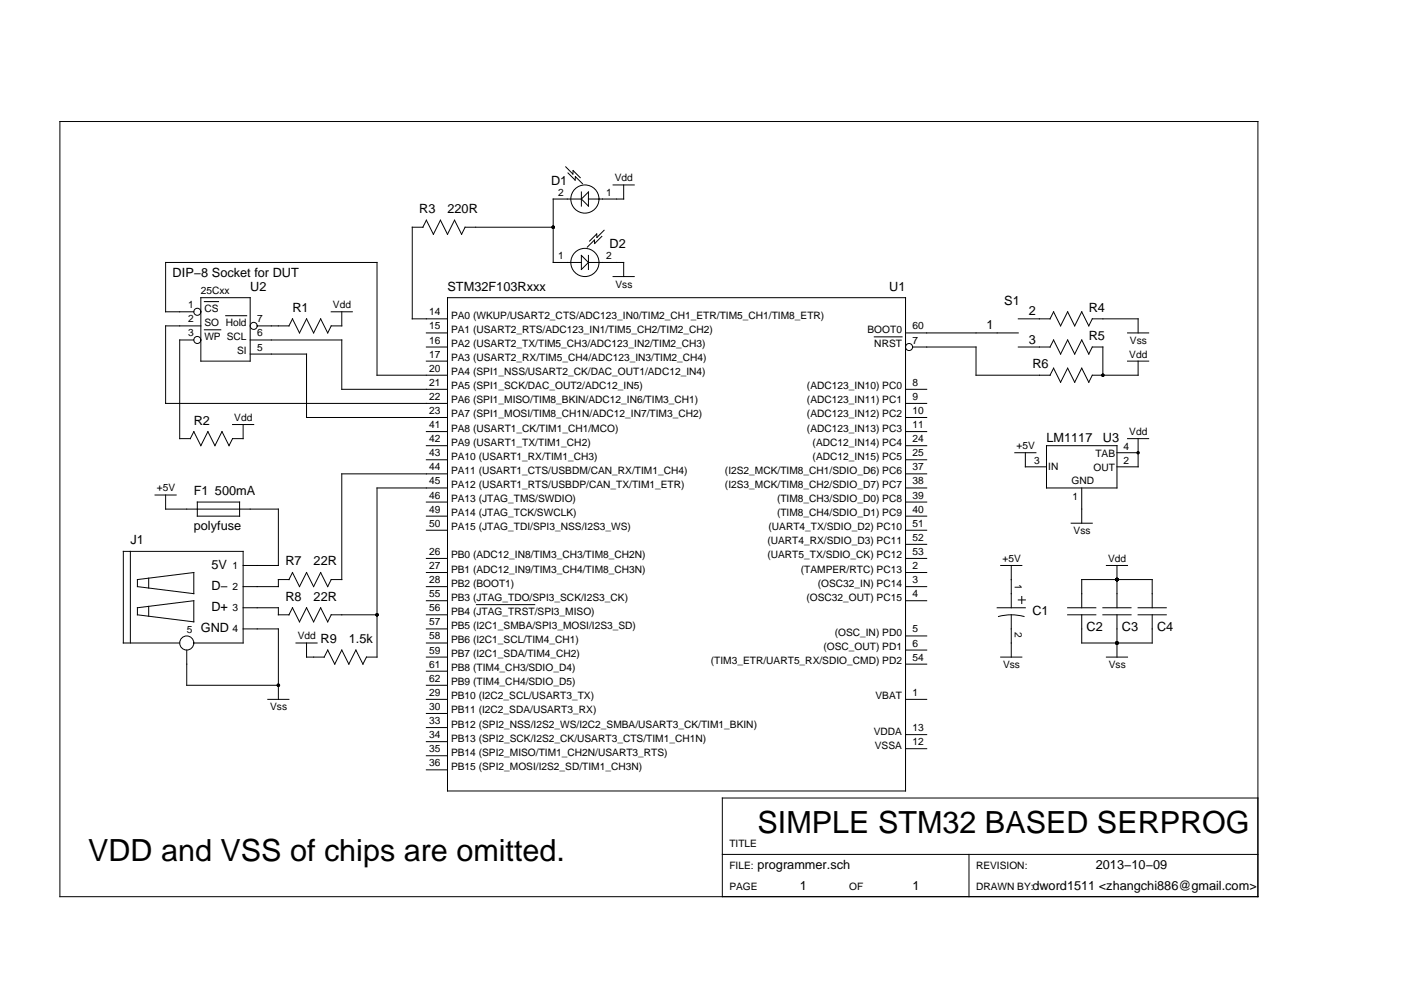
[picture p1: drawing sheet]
<svg xmlns="http://www.w3.org/2000/svg" width="297mm" height="210mm" viewBox="0 0 297 210" stroke-linecap="round" stroke-linejoin="round" font-family="sans-serif">
<g fill="none" stroke="#000" stroke-width=".21">
<path d="M12.7 25.8h254v164.3h-254zM119.9 35.4l1.6 1.5v-.7l1.5 1.5M120.4 36.7l1.5 1.5 .1-.7 1.5 1.4M130 39.2h4.5M132.2 39.2v3h-7.4M89.7 48.2h-2.3v19.4h7.5M90.4 46.7l1.5 3 1.5-3 1.5 3 1.5-3 1.5 3 .7-1.5h18.7M90.4 46.7l-.8 1.5M123.3 42.2h-6v13.4h6M123.3 54.2l1.5 1.4-1.5 1.5zM123.3 40.7v3M124.8 55.6h7.4v3"/>
<path d="M124.8 40.7v3l-1.5-1.5zM124.8 54.2v2.9M127.6 50.1l-1.5 1.5-.1-.7-1.5 1.5M128.1 48.8l-1.5 1.5-.1-.7-1.5 1.5M130 58.6h4.5M41.1 66.1h-6v-10.5h44.8v24h15M41.1 72.1h-3v20.9h2.3M42.6 69.1h-7.5v16.4h59.8M42.6 63.1h10.4v13.5h-10.4zM53 72.1h19.5v10.4h22.4M53 75.1h12v13.4h29.9M70.2 66.1h4.5"/>
<path d="M72.5 66.1v3h-2.3l-.7 1.5-1.5-3-1.5 3-1.5-3-1.5 3-1.5-3-.7 1.5h-6.8M90.4 70.6h4.5M90.4 73.6h4.5M90.4 76.6h4.5M94.9 63.1h97.1v104.6h-97.1zM192 70.6h23.9M193.5 73.6h13.4v6h15.8M215.9 73.6h6.8M215.9 67.6h6.8M222.6 73.6l.8-1.5 1.5 3 1.5-3 1.5 3 1.4-3 1.5 3 .8-1.5h2.2v6M222.6 67.6l.8-1.5 1.5 3 1.5-3 1.5 3 1.4-3 1.5 3 .8-1.5h9.7v3M239.1 70.6h4.4"/>
<path d="M239.1 76.6h4.4M241.3 76.6v3h-9.7l-.8 1.4-1.5-2.9-1.4 2.9-1.5-2.9-1.5 2.9-1.5-2.9-.8 1.5M49.3 90h4.5M51.5 90v3h-2.2l-.7 1.5-1.5-3-1.5 3-1.5-3-1.5 3-1.5-3-.8 1.5M90.4 91.5h4.5M90.4 94.5h4.5M90.4 97.5h4.5M192 82.5h4.5M192 85.5h4.5M192 88.5h4.5M192 91.5h4.5M192 94.5h4.5"/>
<path d="M192 97.5h4.5M215.2 96h4.4M217.4 96v3h4.5M221.9 94.5h14.9v9h-14.9zM236.8 96h4.5M239.1 93h4.4M241.3 93v6h-4.5M27.6 116.9v19.4M32.9 105h4.5M35.1 105v2.9h23.9v12h-7.5M41.8 106.4h9v3h-9zM90.4 106.4h4.5"/>
<path d="M90.4 109.4h4.5M90.4 112.4h4.5M90.4 118.4h4.5M94.9 100.5h-22.4v22.4h-2.3l-.7 1.5-1.5-3-1.5 3-1.5-3-1.5 3-1.5-3-.7 1.5h-2.3v1.5h-7.5M94.9 103.5h-15v35.8h-2.2l-.8 1.5-1.4-3-1.5 3-1.5-3-1.5 3-1.5-3-.8 1.5h-3.7v-3M192 100.5h4.5M192 103.5h4.5M192 106.4h4.5M192 109.4h4.5M192 112.4h4.5M192 115.4h4.5M192 118.4h4.5"/>
<path d="M212.2 119.9h4.4M214.4 119.9v9M227.1 110.9h4.5M229.3 103.5v7.4M234.6 119.9h4.5M236.8 119.9v9M29.1 122.9l12-1.5v4.5l-12-1.5zM29.1 128.9l12-1.5v4.4l-12-1.4zM31.5 122.6v2.1M31.5 128.6v2.1M38.1 136.3h-12v-19.4h25.4v19.4h-10.4M39.6 137.8v7.5h19.4"/>
<path d="M51.5 128.9h7.5v1.5h2.3l.7-1.5 1.5 2.9 1.5-2.9 1.5 2.9 1.5-2.9 1.5 2.9 .7-1.4h9.7M51.5 133.3h7.5v15M62.8 136.3h4.4M90.4 121.4h4.5M90.4 124.4h4.5M90.4 127.4h4.5M90.4 130.4h4.5M90.4 133.3h4.5M90.4 136.3h4.5M90.4 139.3h4.5M192 121.4h4.5M192 124.4h4.5"/>
<path d="M192 127.4h4.5M192 134.8h4.5M192 137.8h4.5M211.4 128.9h6M211.7 130.7a10.5 10.5 0 0 1 5.4 0M212.2 139.3h4.4M214.4 130.4v8.9M215.9 127.2h1.5M216.6 126.5v1.5M226.4 130.4h5.9M226.4 128.9h5.9M229.3 130.4v5.9h15v-5.9"/>
<path d="M229.3 128.9v-6h15v6M233.8 130.4h6M233.8 128.9h6M234.6 139.3h4.5M236.8 130.4v8.9M241.3 130.4h6M241.3 128.9h6M56.8 148.3h4.5M90.4 148.3h4.5M90.4 142.3h4.5M90.4 145.3h4.5M90.4 151.3h4.5"/>
<path d="M90.4 154.3h4.5M90.4 157.2h4.5M192 140.8h4.5M192 148.3h4.5M192 155.8h4.5M192 158.7h4.5M90.4 160.2h4.5M90.4 163.2h4.5M266.7 169.2h-113.6v20.9M153.1 181.2h113.6M205.4 181.2v8.9"/>
<circle cx="124" cy="55.6" r="2.99"/>
<circle cx="124" cy="42.2" r="2.99"/>
<circle cx="41.8" cy="72.1" r=".75"/>
<circle cx="41.8" cy="66.1" r=".75"/>
<circle cx="53.8" cy="69.1" r=".75"/>
<circle cx="192.7" cy="73.6" r=".75"/>
<circle cx="39.6" cy="136.3" r="1.49"/>
</g>
<path d="M43.3 63.9h3M43.3 69.9h3.5M47.9 66.9h4.4M185.4 71.4h5.8M101 128.2h12.4" fill="none" stroke="#000" stroke-width=".22"/>
<g fill="#000">
<circle cx="117.3" cy="48.2" r=".37"/>
<circle cx="233.8" cy="79.6" r=".37"/>
<circle cx="241.3" cy="96" r=".37"/>
<circle cx="79.9" cy="130.4" r=".37"/>
<circle cx="236.8" cy="122.9" r=".37"/>
<circle cx="236.8" cy="136.3" r=".37"/>
<circle cx="59" cy="145.3" r=".37"/>
</g>
<g font-size="6.5">
<text x="160.6" y="176.7">SIMPLE STM32 BASED SERPROG</text>
<text x="18.7" y="182.6">VDD and VSS of chips are omitted.</text>
</g>
<g font-size="2.7">
<text x="116.8" y="39.2">D1</text>
<text x="88.9" y="45.2">R3</text>
<text x="94.9" y="45.2">220R</text>
<text x="129.2" y="52.7">D2</text>
<text x="36.6" y="58.6">DIP−8 Socket for DUT</text>
<text x="53" y="61.6">U2</text>
<text x="94.9" y="61.6">STM32F103Rxxx</text>
<text x="188.5" y="61.6">U1</text>
<text x="212.9" y="64.6">S1</text>
<text x="62" y="66.1">R1</text>
<text x="209.2" y="69.8">1</text>
<text x="218.1" y="66.9">2</text>
<text x="230.8" y="66.1">R4</text>
<text x="218.1" y="72.8">3</text>
<text x="230.8" y="72.1">R5</text>
<text x="218.9" y="78.1">R6</text>
<text x="41.1" y="90">R2</text>
<text x="221.9" y="93.7">LM1117</text>
<text x="233.8" y="93.7">U3</text>
<text x="41.1" y="105">F1 500mA</text>
<text x="41.1" y="112.4">polyfuse</text>
<text x="27.6" y="115.4">J1</text>
<text x="60.5" y="119.9">R7</text>
<text x="66.5" y="119.9">22R</text>
<text x="44.8" y="120.6">5V</text>
<text x="44.8" y="125.1">D−</text>
<text x="44.8" y="129.6">D+</text>
<text x="60.5" y="127.4">R8</text>
<text x="66.5" y="127.4">22R</text>
<text x="218.9" y="130.4">C1</text>
<text x="42.6" y="134.1">GND</text>
<text x="68" y="136.3">R9</text>
<text x="74" y="136.3">1.5k</text>
<text x="230.4" y="133.8">C2</text>
<text x="237.9" y="133.8">C3</text>
<text x="245.3" y="133.8">C4</text>
<text x="160.6" y="184.1">programmer.sch</text>
<text x="232.3" y="184.1">2013−10−09</text>
<text x="169.6" y="188.6">1</text>
<text x="193.5" y="188.6">1</text>
<text x="218.9" y="188.6">dword1511 &lt;zhangchi886@gmail.com&gt;</text>
</g>
<g font-size="2.2">
<text x="118.3" y="41.5">2</text>
<text x="128.5" y="41.5">1</text>
<text x="130.4" y="38.5">Vdd</text>
<text x="118.3" y="54.9">1</text>
<text x="128.5" y="54.9">2</text>
<text x="39.9" y="65.4">1</text>
<text x="42.6" y="62.4">25Cxx</text>
<text x="70.6" y="65.4">Vdd</text>
<text x="130.5" y="61">Vss</text>
<text x="39.9" y="71.3">3</text>
<text x="39.9" y="68.3">2</text>
<text x="43.3" y="66.1">CS</text>
<text x="43.3" y="69.1">SO Hold</text>
<text x="54.5" y="71.3">6</text>
<text x="54.5" y="68.3">7</text>
<text x="91" y="66.9">14</text>
<text x="91" y="69.8">15</text>
<text x="95.6" y="67.6">PA0 (WKUP/USART2_CTS/ADC123_IN0/TIM2_CH1_ETR/TIM5_CH1/TIM8_ETR)</text>
<text x="95.6" y="70.6">PA1 (USART2_RTS/ADC123_IN1/TIM5_CH2/TIM2_CH2)</text>
<text x="183.9" y="70.6">BOOT0</text>
<text x="193.5" y="69.8">60</text>
<text x="43.3" y="72.1">WP SCL</text>
<text x="50.3" y="75.1">SI</text>
<text x="54.5" y="74.3">5</text>
<text x="91" y="72.8">16</text>
<text x="91" y="75.8">17</text>
<text x="95.6" y="73.6">PA2 (USART2_TX/TIM5_CH3/ADC123_IN2/TIM2_CH3)</text>
<text x="95.6" y="76.6">PA3 (USART2_RX/TIM5_CH4/ADC123_IN3/TIM2_CH4)</text>
<text x="185.4" y="73.6">NRST</text>
<text x="193.5" y="72.8">7</text>
<text x="239.4" y="75.8">Vdd</text>
<text x="239.6" y="72.9">Vss</text>
<text x="91" y="78.8">20</text>
<text x="91" y="81.8">21</text>
<text x="95.6" y="79.6">PA4 (SPI1_NSS/USART2_CK/DAC_OUT1/ADC12_IN4)</text>
<text x="95.6" y="82.5">PA5 (SPI1_SCK/DAC_OUT2/ADC12_IN5)</text>
<text x="171.1" y="82.5">(ADC123_IN10) PC0</text>
<text x="193.5" y="81.8">8</text>
<text x="49.7" y="89.3">Vdd</text>
<text x="91" y="84.8">22</text>
<text x="91" y="87.8">23</text>
<text x="95.6" y="85.5">PA6 (SPI1_MISO/TIM8_BKIN/ADC12_IN6/TIM3_CH1)</text>
<text x="95.6" y="88.5">PA7 (SPI1_MOSI/TIM8_CH1N/ADC12_IN7/TIM3_CH2)</text>
<text x="171.1" y="85.5">(ADC123_IN11) PC1</text>
<text x="171.1" y="88.5">(ADC123_IN12) PC2</text>
<text x="193.5" y="84.8">9</text>
<text x="193.5" y="87.8">10</text>
<text x="91" y="90.8">41</text>
<text x="91" y="93.7">42</text>
<text x="95.6" y="91.5">PA8 (USART1_CK/TIM1_CH1/MCO)</text>
<text x="95.6" y="94.5">PA9 (USART1_TX/TIM1_CH2)</text>
<text x="171.1" y="91.5">(ADC123_IN13) PC3</text>
<text x="172.3" y="94.5">(ADC12_IN14) PC4</text>
<text x="193.5" y="90.8">11</text>
<text x="193.5" y="93.7">24</text>
<text x="215.5" y="95.2">+5V</text>
<text x="238.2" y="95.3">4</text>
<text x="239.4" y="92.3">Vdd</text>
<text x="91" y="96.7">43</text>
<text x="91" y="99.7">44</text>
<text x="95.6" y="97.5">PA10 (USART1_RX/TIM1_CH3)</text>
<text x="95.6" y="100.5">PA11 (USART1_CTS/USBDM/CAN_RX/TIM1_CH4)</text>
<text x="153.7" y="100.5">(I2S2_MCK/TIM8_CH1/SDIO_D6) PC6</text>
<text x="172.3" y="97.5">(ADC12_IN15) PC5</text>
<text x="193.5" y="96.7">25</text>
<text x="193.5" y="99.7">37</text>
<text x="219.3" y="98.3">3</text>
<text x="222.2" y="99.7">IN</text>
<text x="231.9" y="99.8">OUT</text>
<text x="232.2" y="96.8">TAB</text>
<text x="238.2" y="98.3">2</text>
<text x="33.2" y="104.2">+5V</text>
<text x="91" y="102.7">45</text>
<text x="91" y="105.7">46</text>
<text x="95.6" y="103.5">PA12 (USART1_RTS/USBDP/CAN_TX/TIM1_ETR)</text>
<text x="95.6" y="106.4">PA13 (JTAG_TMS/SWDIO)</text>
<text x="153.7" y="103.5">(I2S3_MCK/TIM8_CH2/SDIO_D7) PC7</text>
<text x="164.7" y="106.4">(TIM8_CH3/SDIO_D0) PC8</text>
<text x="193.5" y="102.7">38</text>
<text x="193.5" y="105.7">39</text>
<text x="227.2" y="102.7">GND</text>
<text x="227.4" y="106.1">1</text>
<text x="91" y="108.7">49</text>
<text x="91" y="111.7">50</text>
<text x="95.6" y="109.4">PA14 (JTAG_TCK/SWCLK)</text>
<text x="95.6" y="112.4">PA15 (JTAG_TDI/SPI3_NSS/I2S3_WS)</text>
<text x="162.9" y="112.4">(UART4_TX/SDIO_D2) PC10</text>
<text x="164.7" y="109.4">(TIM8_CH4/SDIO_D1) PC9</text>
<text x="193.5" y="108.7">40</text>
<text x="193.5" y="111.7">51</text>
<text x="227.6" y="113.3">Vss</text>
<text x="91" y="117.7">26</text>
<text x="95.6" y="118.4">PB0 (ADC12_IN8/TIM3_CH3/TIM8_CH2N)</text>
<text x="162.7" y="115.4">(UART4_RX/SDIO_D3) PC11</text>
<text x="162.7" y="118.4">(UART5_TX/SDIO_CK) PC12</text>
<text x="193.5" y="114.7">52</text>
<text x="193.5" y="117.7">53</text>
<text x="212.5" y="119.1">+5V</text>
<text x="234.9" y="119.1">Vdd</text>
<text x="49.3" y="125.1">2</text>
<text x="49.3" y="120.6">1</text>
<text x="91" y="120.6">27</text>
<text x="91" y="123.6">28</text>
<text x="95.6" y="121.4">PB1 (ADC12_IN9/TIM3_CH4/TIM8_CH3N)</text>
<text x="95.6" y="124.4">PB2 (BOOT1)</text>
<text x="169.8" y="121.4">(TAMPER/RTC) PC13</text>
<text x="173.4" y="124.4">(OSC32_IN) PC14</text>
<text x="193.5" y="120.6">2</text>
<text x="193.5" y="123.6">3</text>
<text x="215.2" y="123.9" transform="rotate(90 215.2 123.9)">1</text>
<text x="49.3" y="129.6">3</text>
<text x="91" y="126.6">55</text>
<text x="91" y="129.6">56</text>
<text x="95.6" y="130.4">PB4 (JTAG_TRST/SPI3_MISO)</text>
<text x="95.6" y="127.4">PB3 (JTAG_TDO/SPI3_SCK/I2S3_CK)</text>
<text x="171" y="127.4">(OSC32_OUT) PC15</text>
<text x="193.5" y="126.6">4</text>
<text x="39.6" y="134.1">5</text>
<text x="49.3" y="134.1">4</text>
<text x="63.1" y="135.6">Vdd</text>
<text x="91" y="132.6">57</text>
<text x="91" y="135.6">58</text>
<text x="95.6" y="133.3">PB5 (I2C1_SMBA/SPI3_MOSI/I2S3_SD)</text>
<text x="95.6" y="136.3">PB6 (I2C1_SCL/TIM4_CH1)</text>
<text x="174.6" y="137.8">(OSC_OUT) PD1</text>
<text x="177" y="134.8">(OSC_IN) PD0</text>
<text x="193.5" y="134.1">5</text>
<text x="193.5" y="137.1">6</text>
<text x="215.2" y="134.1" transform="rotate(90 215.2 134.1)">2</text>
<text x="91" y="138.6">59</text>
<text x="91" y="141.6">61</text>
<text x="95.6" y="139.3">PB7 (I2C1_SDA/TIM4_CH2)</text>
<text x="95.6" y="142.3">PB8 (TIM4_CH3/SDIO_D4)</text>
<text x="150.7" y="140.8">(TIM3_ETR/UART5_RX/SDIO_CMD) PD2</text>
<text x="193.5" y="140.1">54</text>
<text x="212.7" y="141.6">Vss</text>
<text x="235.1" y="141.6">Vss</text>
<text x="91" y="144.5">62</text>
<text x="91" y="147.5">29</text>
<text x="95.6" y="145.3">PB9 (TIM4_CH4/SDIO_D5)</text>
<text x="95.6" y="148.3">PB10 (I2C2_SCL/USART3_TX)</text>
<text x="185.6" y="148.3">VBAT</text>
<text x="193.5" y="147.5">1</text>
<text x="57.3" y="150.6">Vss</text>
<text x="91" y="150.5">30</text>
<text x="91" y="153.5">33</text>
<text x="95.6" y="151.3">PB11 (I2C2_SDA/USART3_RX)</text>
<text x="95.6" y="154.3">PB12 (SPI2_NSS/I2S2_WS/I2C2_SMBA/USART3_CK/TIM1_BKIN)</text>
<text x="185.3" y="155.8">VDDA</text>
<text x="193.5" y="155">13</text>
<text x="91" y="156.5">34</text>
<text x="91" y="159.5">35</text>
<text x="95.6" y="157.2">PB13 (SPI2_SCK/I2S2_CK/USART3_CTS/TIM1_CH1N)</text>
<text x="95.6" y="160.2">PB14 (SPI2_MISO/TIM1_CH2N/USART3_RTS)</text>
<text x="185.5" y="158.7">VSSA</text>
<text x="193.5" y="158">12</text>
<text x="91" y="162.5">36</text>
<text x="95.6" y="163.2">PB15 (SPI2_MOSI/I2S2_SD/TIM1_CH3N)</text>
<text x="154.6" y="179.7">TITLE</text>
<text x="154.6" y="184.1">FILE:</text>
<text x="206.9" y="184.1">REVISION:</text>
<text x="154.6" y="188.6">PAGE</text>
<text x="180" y="188.6">OF</text>
<text x="206.9" y="188.6">DRAWN BY:</text>
</g>
</svg>
